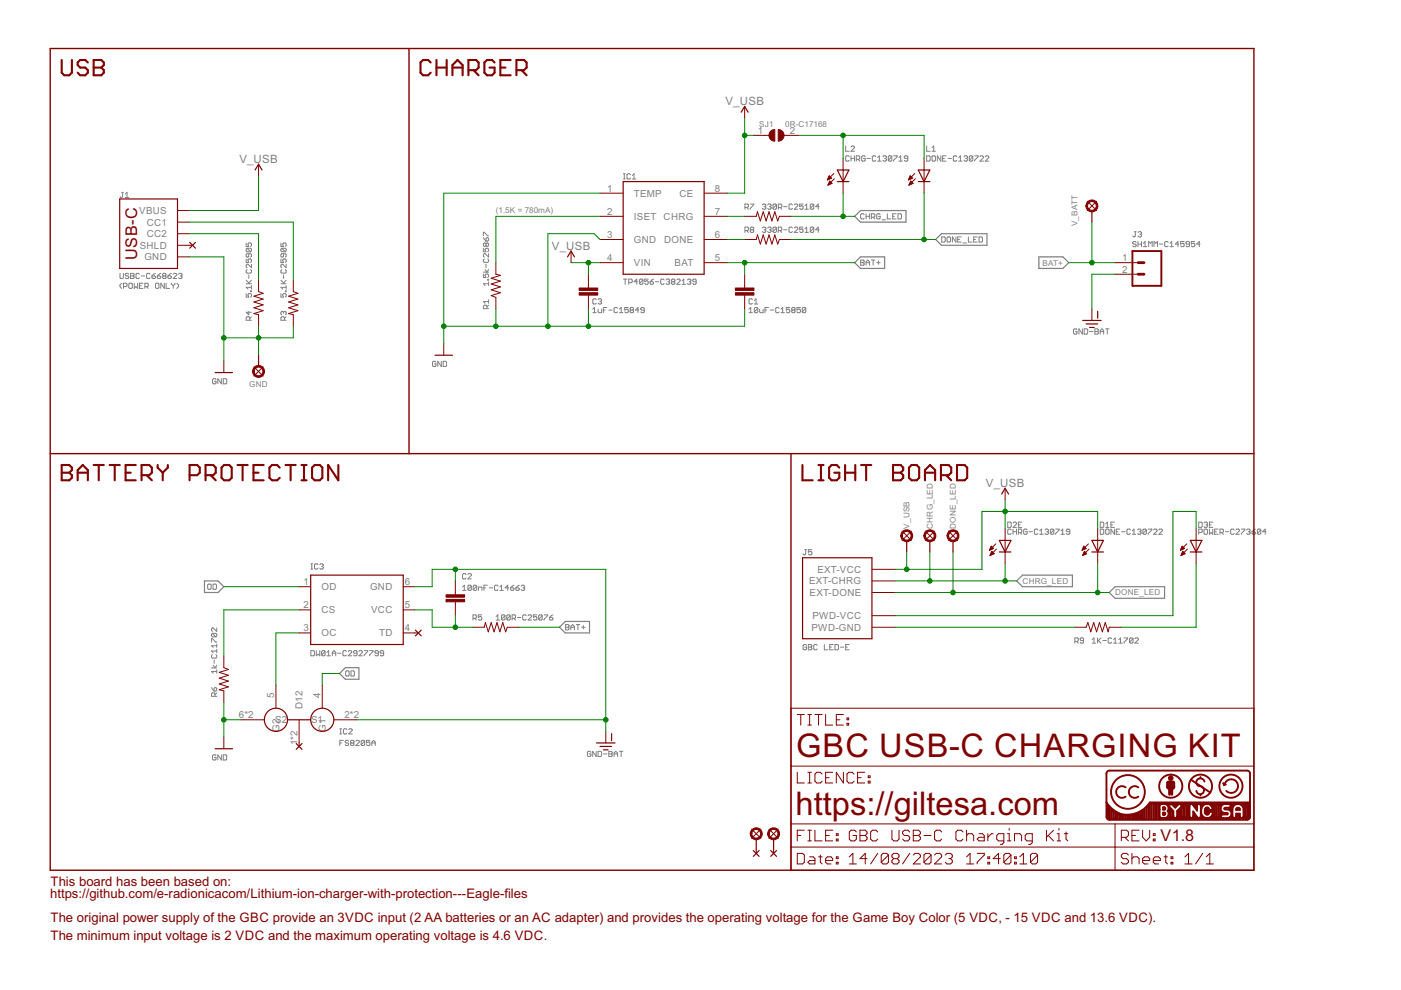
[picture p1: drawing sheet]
<svg xmlns="http://www.w3.org/2000/svg" width="297mm" height="210mm" viewBox="0 0 297 210" stroke-linecap="round" stroke-linejoin="round" font-family="sans-serif">
<g fill="none" stroke="#808080" stroke-width=".21">
<path d="M132.2 38h.3M132.2 36.9h.3M132.4 36.9v1.1M133.7 37l-.2-.1h-.4l-.2 .1v.8l.2 .2 .6-.2M134.1 38h.7M134.1 37.2l.3-.3v1.1M179.3 31v1.1h.7M180 33.2l-.1-.2h-.4l-.2 .2v.8l.2 .2h.4l.1-.2M180.4 33v1.2M180.4 33.6h.8M180.4 31.2l.2-.2h.4l.2 .2v.1l-.8 .8h.8M181.2 33v1.2"/>
<path d="M181.5 33.8h.6l.2-.2-.2-.6h-.6v1.2M181.9 33.8l.4 .4M183.4 33.2l-.2-.2h-.3l-.2 .2v.8l.2 .2h.3l.2-.2v-.4h-.4M183.8 33.6h.8M185.7 33.2l-.2-.2h-.4l-.1 .2v.8l.1 .2h.4l.2-.2M186.1 34.2h.7M186.1 33.4l.3-.4v1.2M187.2 33.2l.2-.2h.3l.2 .2-.2 .4M187.6 33.6h.1M187.7 33.6l.2 .2-.2 .4h-.3l-.2-.2M189.1 33.2l-.2-.2h-.4l-.2 .2v.8M189.1 33.2v.8l-.2 .2h-.4l-.2-.2"/>
<path d="M189.1 33.2l-.8 .8M189.5 33h.7l-.7 1.2M190.6 34.2h.7M190.6 33.4l.4-.4v1.2M192.5 33.6h-.6l-.2-.2 .2-.4h.4l.2 .2v.8l-.2 .2h-.4l-.2-.2M196.5 33h.5l.2 .2v.8l-.2 .2h-.5zM196.5 31v1.1h.7M197.6 32.1h.7M197.6 31.3l.4-.3v1.1M197.8 33h.4l.1 .2v.8l-.1 .2h-.4l-.2-.2v-.8zM199.5 33v1.2l-.8-1.2v1.2M199.9 33.6h.3"/>
<path d="M200.6 33h-.7v1.2h.7M201 33.6h.7M202.9 33.2l-.2-.2h-.4l-.2 .2v.8l.2 .2h.4l.2-.2M203.3 34.2h.7M203.3 33.4l.3-.4v1.2M204.4 33.2l.2-.2h.3l.2 .2-.2 .4M204.7 33.6h.2M204.9 33.6l.2 .2-.2 .4h-.3l-.2-.2M206.2 33.2l-.1-.2h-.4l-.2 .2v.8M206.2 33.2v.8l-.1 .2h-.4l-.2-.2M206.2 33.2l-.7 .8M206.7 33h.7l-.7 1.2"/>
<path d="M207.8 33.2l.2-.2h.3l.2 .2v.2l-.7 .8h.7M208.9 33.2l.2-.2h.4l.1 .2v.2l-.7 .8h.7M25.4 58v.9l.2 .2h.4l.2-.2v-.9M25.8 40.8h.4M26 40.8v.9l-.2 .2-.4-.2M26.6 41.1l.3-.3v1.1M26.6 41.9h.7M27.3 58.1l-.2-.1h-.3l-.2 .3 .2 .2h.3l.2 .4-.2 .2-.5-.2M27.7 58h.5l.2 .1-.2 .4 .2 .4-.2 .2h-.5zM27.7 58.5h.5M29.5 58.1l-.1-.1h-.4l-.2 .1v.8l.2 .2h.4l.1-.2M30 58.5h.7"/>
<path d="M31.8 58.1l-.2-.1h-.3l-.2 .1v.8l.2 .2h.3l.2-.2M32.2 58.5h.6l.2 .4-.2 .2h-.4l-.2-.2zM33 58l-.8 .5M33.3 58.5h.6l.2 .4-.6 .2-.2-.2zM34.1 58l-.8 .5M34.6 58.5l-.1-.2 .1-.3h.4l.2 .1-.2 .4M34.6 58.5l-.1 .2 .1 .4h.4l.2-.2-.2-.4M34.6 58.5h.4M35.6 58.5h.6l.1 .4-.5 .2-.2-.2zM36.3 58l-.7 .5M36.7 58.1l.2-.1h.4l.2 .1v.2l-.8 .8h.8M37.9 58.1l.1-.1h.4l.2 .1-.2 .4"/>
<path d="M38.2 58.5h.2M38.4 58.5l.2 .2-.2 .4h-.4l-.1-.2M52.2 51.5v.8h.5l-.1-.4 .1-.4h.4l.2 .2v.4l-.2 .2M52.2 54.9v.7h.5l-.1-.3 .1-.4h.4l.2 .2v.4l-.2 .1M52.2 59.4l.7 .8M52.4 52.6l-.2 .2v.4l.2 .2h.7M52.4 52.6h.7l.2 .2v.4l-.2 .2M52.4 57.2l-.2 .1v.4l.2 .2h.7l.2-.2v-.4l-.2-.1M52.4 52.6l.7 .8M52.7 53.8v.5l-.1 .2-.4-.2v-.3l.2-.2h.7l.2 .2v.3l-.2 .2M52.7 58.3v.7M53.3 56v.8l-.7-.8-.4 .2v.4l.2 .2"/>
<path d="M53.3 59.4l-.6 .6M59.6 51.5v.8h.5l-.2-.4 .2-.4h.4l.2 .2-.2 .6M59.6 54.9v.7h.5l-.2-.5 .2-.2h.4l.2 .2-.2 .5M59.6 59.4l.7 .8M59.8 52.6l-.2 .2v.4l.2 .2h.7M59.8 52.6h.7l.2 .2-.2 .6M59.8 57.2l-.2 .1v.4l.2 .2h.7l.2-.2v-.4l-.2-.1M59.8 52.6l.7 .8M60.1 53.8v.5l-.2 .2-.3-.2v-.3l.2-.2h.7l.2 .2v.3l-.2 .2M60.1 58.3v.7M60.7 56v.8l-.8-.8h-.1l-.2 .2v.4l.2 .2M60.7 59.4l-.6 .6"/>
<path d="M102.5 52.6v.8h.5l-.2-.6 .2-.2h.4l.2 .2v.4l-.2 .2M102.5 58.1v.7h.5l-.2-.3 .2-.4h.4l.2 .2v.4l-.2 .1M102.5 50v-.7h.2l.7 .7h.2M102.5 57.7h1.1M102.5 50.4l.5 .7M102.7 54.9l-.2 .2v.4l.2 .1h.7l.2-.1v-.4l-.2-.2M102.8 57.1l.4 .6 .4-.6M103 51.7l.2-.2 .4 .2v.4l-.2 .1-.4-.1M103 51.7l-.2-.2-.3 .2v.4l.2 .1 .3-.1M103 51.7v.4M103 56v.8M103.2 50.4l.4 .2v.3l-.2 .2h-.4v-.5z"/>
<path d="M103.4 59.2h.2v.2h-.2zM103.6 53.8v.7l-.8-.7h-.1l-.2 .2v.3l.2 .2M103.6 59.8v.7M132.2 59.2h.7M132.5 59.2v1.1M133.3 59.9h.6l.1-.2v-.3l-.1-.2h-.6v1.1M135.2 59.7h-.8l.6-.5v1.1M136.3 59.4l-.2-.2h-.3l-.2 .2v.7M136.3 59.4v.7l-.2 .2h-.3l-.2-.2M136.3 59.4l-.7 .7M137.4 59.2h-.7v.5l.4-.2 .3 .2v.4l-.2 .2h-.3l-.2-.2M137.8 59.7h.6l.2 .4-.2 .2h-.4z"/>
<path d="M138.6 59.2l-.8 .5M139 59.7h.7M140.8 59.4l-.2-.2h-.3l-.2 .2v.7l.2 .2h.3l.2-.2M141.2 59.4l.2-.2h.4l.2 .2-.2 .3M141.6 59.7h.2M141.8 59.7l.2 .2-.2 .4h-.4l-.2-.2M142.5 59.7l-.2-.2 .2-.3h.4l.2 .2-.2 .3M142.5 59.7h.4M142.5 59.7l-.2 .2 .2 .4h.4l.2-.2-.2-.4M143.5 59.4l.2-.2h.3l.2 .2-.7 .9h.7M144.6 59.5l.4-.3v1.1M145.7 59.4l.2-.2h.4l.2 .2-.2 .3"/>
<path d="M146.1 59.7h.2M146.3 59.7l.2 .2-.2 .4h-.4l-.2-.2M147.6 59.7h-.6l-.1-.2 .1-.3h.4l.2 .2v.7l-.2 .2h-.4l-.1-.2M157.9 44h.6l.2-.2v-.4l-.2-.1h-.6v1.1M157.9 48.9h.6l.2-.2v-.4l-.2-.1h-.6v1.1M158.3 44l.4 .4M158.3 48.9l.4 .4M159.1 43.3h.7v.1l-.7 .8v.2M159.3 48.7l-.2-.2 .2-.3h.3l.2 .1-.2 .4M159.3 48.7h.3M159.3 48.7l-.2 .2 .2 .4h.3l.2-.2-.2-.4M161.6 43.4l.6-.1 .2 .1-.2 .4"/>
<path d="M161.6 48.3l.2-.1h.4l.2 .1-.2 .4M162 43.8h.2M162 48.7h.2M162.2 43.8l.2 .2-.2 .4h-.4l-.2-.2M162.2 48.7l.2 .2-.2 .4h-.4l-.2-.2M162.8 43.4l.5-.1 .2 .1-.2 .4M162.8 48.3l.1-.1h.4l.2 .1-.2 .4M163.1 43.8h.2M163.1 48.7h.2M163.3 43.8l.2 .2-.2 .4h-.4l-.1-.2M163.3 48.7l.2 .2-.2 .4h-.4l-.1-.2M164.6 48.3l-.7 .8"/>
<path d="M164.6 43.4l-.2-.1h-.3l-.2 .1v.8M164.6 43.4v.8l-.2 .2h-.3l-.2-.2M164.6 48.3l-.2-.1h-.3l-.2 .1v.8M164.6 48.3v.8l-.2 .2h-.3l-.2-.2M164.6 43.4l-.7 .8M165 44h.6l.2-.2v-.4l-.2-.1h-.6v1.1M165 48.9h.6l.2-.2v-.4l-.2-.1h-.6v1.1M165.4 44l.4 .4M165.4 48.9l.4 .4M166.1 43.8h.8M166.1 48.7h.8M168 43.4l-.2-.1-.5 .1v.8l.2 .2h.3l.2-.2"/>
<path d="M168 48.3l-.2-.1h-.3l-.2 .1v.8l.2 .2h.3l.2-.2M168.4 43.4l.2-.1 .5 .1v.2l-.7 .8h.7M168.4 48.3l.2-.1h.4l.1 .1v.2l-.7 .8h.7M170.3 43.3h-.8v.5l.4-.2 .4 .2-.2 .6h-.4l-.2-.2M170.3 48.2h-.8v.5l.4-.2 .4 .2-.2 .6h-.4l-.2-.2M170.7 44.4h.7M170.7 43.6l.3-.3v1.1M170.7 48.5l.3-.3v1.1M170.7 49.3h.7M172.5 43.4l-.2-.1-.5 .1v.8M172.5 43.4v.8l-.2 .2h-.3l-.2-.2M172.5 48.3l-.2-.1h-.3l-.2 .1v.8"/>
<path d="M172.5 48.3v.8l-.2 .2h-.3l-.2-.2M172.5 43.4l-.7 .8M172.5 48.3l-.7 .8M173.7 43.8h-.8l.6-.5v1.1M173.7 48.7h-.8l.6-.5v1.1M182.5 55.1h.5l.2 .2-.2 .4 .2 .3-.2 .2h-.5zM182.5 55.7h.5M183.2 45.5l-.2-.2h-.3l-.2 .2v.7l.2 .2h.3l.2-.2M183.6 56.2v-.7l.4-.4 .4 .4v.7M183.6 45.3v1.1M183.6 45.9h.8M183.6 55.7h.8"/>
<path d="M184.4 45.3v1.1M184.7 46.1h.6l.2-.2v-.4l-.2-.2h-.6v1.1M184.7 55.1h.8M185.1 46.1l.4 .3M185.1 55.1v1.1M185.9 55.7h.7M186.2 55.3v.7M186.6 45.5l-.2-.2h-.3l-.2 .2v.7l.2 .2h.3l.2-.2v-.3h-.4M187 46.6h.7M188.1 45.3v1.1h.8M189.3 45.9h.3M190 45.3h-.7v1.1h.7"/>
<path d="M190.4 45.3h.5l.2 .2v.7l-.2 .2h-.5zM199.7 50.2h.5l.2 .2v.7l-.2 .2h-.5zM201 50.2h.3l.2 .2v.7l-.2 .2h-.3l-.2-.2v-.7zM202.7 50.2v1.1l-.8-1.1v1.1M203.1 50.8h.3M203.8 50.2h-.7v1.1h.7M204.2 51.5h.7M205.3 50.2v1.1h.8M206.4 50.8h.4M207.2 50.2h-.8v1.1h.8M207.6 50.2h.5l.2 .2v.7l-.2 .2h-.5zM240.5 49.1h.4"/>
<path d="M240.7 49.1v.9l-.2 .2-.3-.2M240.9 51.4l-.2-.2h-.4l-.1 .2 .1 .4h.4l.2 .1-.2 .4-.5-.2M241.3 51.8h.7M241.3 51.2v1.1M241.3 49.3l.5-.2 .2 .2-.2 .4M241.7 49.7h.1M241.8 49.7l.2 .1-.2 .4h-.3l-.2-.2M242 51.2v1.1M242.4 52.3h.7M242.4 51.6l.4-.4v1.1M243.5 52.3v-1.1l.4 .4 .4-.4v1.1M244.7 52.3v-1.1l.3 .4 .4-.4v1.1"/>
<path d="M245.8 51.8h.7M247.7 51.4l-.2-.2h-.4l-.2 .2v.7l.2 .2 .6-.2M248.1 52.3h.7M248.1 51.6l.3-.4v1.1M249.9 51.8h-.7l.5-.6v1.1M251.1 51.2h-.8v.6l.4-.2 .4 .2v.3l-.2 .2-.6-.2M252.2 51.8h-.6l-.1-.2 .1-.4h.4l.2 .2v.7l-.2 .2h-.4l-.1-.2M253.3 51.2h-.7v.6l.3-.2 .4 .2v.3l-.2 .2-.5-.2M254.4 51.8h-.7l.6-.6v1.1M25.8 60l-.4 .4v.4l.4 .4M26.2 60.8h.5l.2-.2v-.4l-.2-.2h-.5v1.2M27.3 60.2l.2-.2h.4l.1 .2v.8l-.1 .2h-.4l-.2-.2z"/>
<path d="M28.4 60v1.2l.4-.4 .4 .4v-1.2M29.6 60.6h.4M30.3 60h-.7v1.2h.7M30.7 60.8h.6l.1-.2v-.4l-.1-.2h-.6v1.2M31.1 60.8l.3 .4M33 60.2l.1-.2 .6 .2v.8l-.2 .2h-.4l-.1-.2zM34.8 60v1.2l-.7-1.2v1.2M35.2 60v1.2h.8M36.3 60l.4 .6M36.7 60.6v.6M37.1 60l-.4 .6M37.5 60l.3 .4v.4l-.3 .4"/>
<path d="M52.2 60.2h1.1M52.2 62.3v.7h.5l-.1-.4 .1-.3h.4l.2 .1v.4l-.2 .2M52.7 66v.8l-.5-.6h1.1M52.9 67.9v-.6l-.2-.1-.5 .1v.6h1.1M53.1 61.7h.2v.1h-.2zM53.3 60.6v.7M53.3 60.9h-1.1l.4 .4M53.3 67.2l-.4 .3M59.6 60.2h1.1M59.6 62.3v.7h.5l-.2-.6 .2-.1h.4l.2 .1-.2 .6M60.1 66.2l-.2-.2-.3 .2v.4l.2 .2M60.1 66.2l.2-.2 .4 .2-.2 .6"/>
<path d="M60.1 66.2v.2M60.3 67.9v-.6l-.2-.1-.5 .1v.6h1.1M60.5 61.7h.2v.1h-.2zM60.7 60.9h-1.1l.3 .4M60.7 60.6v.7M60.7 67.2l-.4 .3M92.4 76.8l-.2-.2h-.3l-.2 .2v.7l.2 .2h.3l.2-.2v-.3h-.3M93.6 76.6v1.1l-.8-1.1v1.1M94 76.6h.5l.2 .2v.7l-.2 .2h-.5zM103.2 65.4v-.5l-.2-.2h-.3l-.2 .2v.5h1.1M103.6 60.2h-1.1l.3 .3M103.6 63.6v.7"/>
<path d="M103.6 64.7l-.4 .4M103.6 63.9h-1.1l.3 .4M125.7 66.3h.7M125.7 65.6l.3-.4v1.1M126.4 63.5l-.2-.1h-.3l-.2 .1v.8l.2 .2h.3l.2-.2M126.8 65.6v.5l.2 .2h.6v-.7M126.8 63.5l.2-.1h.4l.2 .1-.2 .4M127.2 63.9h.2M127.4 63.9l.2 .2-.2 .4-.6-.2M127.9 65.7h.4M128.7 65.2h-.8v1.1M129.1 65.7h.7"/>
<path d="M130.9 65.4l-.2-.2h-.3l-.2 .2v.7l.2 .2 .5-.2M131.3 66.3h.8M131.3 65.6l.4-.4v1.1M133.2 65.2h-.7v.5l.3-.1 .4 .1v.4l-.2 .2h-.4l-.1-.2M133.8 65.7l-.2 .2 .2 .4 .5-.2-.2-.4M133.8 65.7l-.2-.1 .2-.4h.3l.2 .2-.2 .3M133.8 65.7h.3M135.4 65.7h-.7l.6-.5v1.1M136.6 65.7h-.6l-.2-.1 .2-.4h.4l.2 .2v.7l-.2 .2-.6-.2M144.6 60.3h.8M158.8 65.6l.4-.4v1.1M158.8 66.3h.7"/>
<path d="M159.5 63.5l-.1-.1h-.4l-.2 .1v.8l.2 .2h.4l.1-.2M159.9 64.5h.8M159.9 63.7l.4-.3v1.1M160.7 65.4v.7l-.2 .2-.6-.2M160.7 65.4l-.2-.2h-.4l-.2 .2v.7M160.7 65.4l-.8 .7M161.1 65.6v.5l.1 .2h.6v-.7M162.2 65.7h.4M162.9 65.2h-.7v1.1M163.3 65.7h.8M165.2 65.4l-.2-.2h-.4l-.1 .2v.7l.1 .2h.4l.2-.2M165.6 66.3h.7"/>
<path d="M165.6 65.6l.3-.4v1.1M167.4 65.2h-.7v.5l.4-.1 .3 .1v.4l-.1 .2-.6-.2M168 65.7l-.1 .2 .1 .4h.4l.2-.2-.2-.4M168 65.7l-.1-.1 .1-.4h.4l.2 .2-.2 .3M168 65.7h.4M169.7 65.2h-.7v.5l.3-.1 .4 .1v.4l-.2 .2-.5-.2M170.8 65.4l-.7 .7M170.8 65.4v.7l-.1 .2h-.4l-.2-.2M170.8 65.4l-.1-.2h-.4l-.2 .2v.7M228.3 69.9l-.1-.2h-.4l-.2 .2v.8l.2 .1h.4l.1-.1v-.4h-.3M229.5 69.7v1.1l-.8-1.1v1.1M229.9 69.7h.5l.2 .2v.8l-.2 .1h-.5z"/>
<path d="M231 70.3h.7M232.1 69.7h.6l.2 .2-.2 .4 .2 .4-.2 .1h-.6zM232.1 70.3h.6M233.3 70.3h.7M233.3 70.8v-.7l.3-.4 .4 .4v.7M234.4 69.7h.7M234.8 69.7v1.1M45.8 80.5l-.2-.2h-.3l-.2 .2v.7l.2 .2h.3l.2-.2v-.4h-.4M46.9 80.3v1.1l-.7-1.1v1.1M47.3 80.3h.6l.2 .2v.7l-.2 .2h-.6zM65.9 119.5h.4M66.1 119.5v1.1"/>
<path d="M67.4 119.7l-.2-.2-.5 .2v.8l.2 .1h.3l.2-.1M67.8 119.7l.2-.2h.4l.1 .2-.1 .4M170.6 116.5h.4M170.8 116.5v1l-.2 .1-.3-.1M172.1 116.5h-.7v.6l.5-.2 .2 .2v.4l-.2 .1h-.3l-.2-.1M213.7 110.7h.5l.2 .2v.7l-.2 .2h-.5zM214.4 112.4l-.2-.2h-.4l-.1 .2v.7l.1 .2 .6-.2M214.8 112.2v1.1M214.8 112.7h.7M214.8 110.9l.2-.2h.3l.2 .2v.2l-.7 .7h.7M215.5 112.2v1.1M215.9 112.9h.6l.1-.2-.1-.5h-.6v1.1"/>
<path d="M215.9 111.3h.4M216.3 112.9l.3 .4M216.6 110.7h-.7v1.1h.7M217.8 112.4l-.2-.2h-.4l-.2 .2v.7l.6 .2 .2-.2v-.4h-.4M218.2 112.7h.7M220 112.4l-.1-.2h-.4l-.2 .2v.7l.2 .2h.4l.1-.2M220.4 113.3h.8M220.4 112.5l.4-.3v1.1M221.6 112.4l.1-.2h.4l.2 .2-.2 .3M221.9 112.7h.2M222.1 112.7l.2 .2-.2 .4h-.4l-.1-.2M223.4 112.4l-.2-.2h-.3l-.2 .2v.7"/>
<path d="M223.4 112.4v.7l-.2 .2-.5-.2M223.4 112.4l-.7 .7M223.8 112.2h.8v.2l-.8 .7v.2M225 113.3h.7M225 112.5l.3-.3v1.1M226.8 112.7h-.5l-.2-.2 .2-.3h.3l.2 .2v.7l-.2 .2-.5-.2M233.3 110.7h.5l.2 .2v.7l-.2 .2h-.5zM233.3 112.2h.5l.2 .2v.7l-.2 .2h-.5zM234.4 111.1l.4-.4v1.1M234.4 111.8h.7M234.6 112.2h.4l.1 .2v.7l-.1 .2h-.4l-.2-.2v-.7zM235.5 111.3h.4"/>
<path d="M236.3 110.7h-.8v1.1h.8M236.3 112.2v1.1l-.8-1.1v1.1M236.7 112.7h.3M237.4 112.2h-.7v1.1h.7M237.8 112.7h.7M239.7 112.4l-.2-.2h-.4l-.2 .2v.7l.2 .2 .6-.2M240.1 113.3h.7M240.1 112.5l.3-.3v1.1M241.2 112.4l.2-.2h.3l.2 .2-.2 .3M241.6 112.7h.1M241.7 112.7l.2 .2-.2 .4-.5-.2M243.1 112.4l-.2-.2h-.4l-.2 .2v.7"/>
<path d="M243.1 112.4v.7l-.2 .2-.6-.2M243.1 112.4l-.8 .7M243.5 112.2h.7v.2l-.7 .7v.2M244.6 112.4l.2-.2h.3l.2 .2v.1l-.7 .8h.7M245.7 112.4l.2-.2h.4l.1 .2v.1l-.7 .8h.7M254.1 112.9h.6l.2-.2v-.3l-.2-.2h-.6v1.1M254.1 110.7h.6l.2 .2v.7l-.2 .2h-.6zM255.3 110.9l.2-.2h.3l.2 .2-.2 .4M255.5 112.2h.3l.2 .2v.7l-.2 .2-.5-.2v-.7zM255.7 111.3h.1M255.8 111.3l.2 .1-.2 .4h-.3l-.2-.2M256.4 112.2v1.1l.4-.4 .3 .4v-1.1"/>
<path d="M256.4 111.3h.4M257.1 110.7h-.7v1.1h.7M257.5 112.7h.4M258.3 112.2h-.8v1.1h.8M258.7 112.9h.5l.2-.2v-.3l-.2-.2h-.5v1.1M259 112.9l.4 .4M259.8 112.7h.7M261.7 112.4l-.2-.2h-.4l-.2 .2v.7l.2 .2 .6-.2M262 112.4l.2-.2h.4l.2 .2v.1l-.8 .8h.8M263.2 112.2h.7v.2l-.7 .7v.2M264.3 112.4l.2-.2h.4l.1 .2-.1 .3M264.7 112.7h.2"/>
<path d="M264.9 112.7l.1 .2-.1 .4-.6-.2M265.5 112.7h.5l.2 .4-.2 .2h-.4l-.1-.2zM266.2 112.2l-.7 .5M267.3 112.4l-.2-.2h-.3l-.2 .2v.7M267.3 112.4v.7l-.2 .2-.5-.2M267.3 112.4l-.7 .7M268.4 112.7h-.7l.5-.5v1.1M44 124l.2-.2 .6 .2v.8l-.2 .1h-.4l-.2-.1zM44.9 136.1v-.7h.1l.8 .7h.2M45 134.3h.8l.2 .2v.3l-.2 .2M45 138.8l-.1 .2 .1 .5h.8l.2-.2v-.3l-.2-.2M45 134.3l-.1 .2 .1 .5h.8"/>
<path d="M45 134.3l.8 .7M45.2 123.8h.5l.2 .2v.8l-.2 .1h-.5zM45.4 139.9v.8M46 133.1v.8l-.8-.8-.3 .2v.4l.1 .2M46 136.5v.8M46 137.7v.7M46 138h-1.1l.3 .4M46 136.9h-1.1l.3 .4M65.9 137.9h.6l.2 .2v.8l-.2 .1h-.6zM65.9 120.6h.4M67.1 137.9v1.1l.3-.3 .4 .3v-1.1M68.2 120.1h.2"/>
<path d="M68.4 120.1l.1 .2-.1 .3h-.4l-.2-.1M68.9 138.1v.8l-.2 .1-.5-.1M68.9 138.1l-.2-.2h-.3l-.2 .2v.8M68.9 138.1l-.7 .8M69.3 139h.7M69.3 138.3l.4-.4v1.1M70.4 139v-.7l.4-.4 .4 .4v.7M70.4 138.5h.8M71.6 138.5h.7M73.4 138.1l-.1-.2h-.4l-.2 .2v.8l.2 .1h.4l.1-.1M73.8 138.1l.2-.2h.4l.2 .2v.2l-.8 .7h.8M75.7 138.5h-.6l-.1-.2 .1-.4h.4l.2 .2v.8l-.2 .1h-.4l-.1-.1"/>
<path d="M76.1 138.1l.2-.2h.3l.2 .2v.2l-.7 .7h.7M77.2 137.9h.8v.2l-.8 .8v.1M78.4 137.9h.7l-.7 1.1M80.2 138.5h-.5l-.2-.2 .2-.4h.3l.2 .2v.8l-.2 .1-.5-.1M81.3 138.5h-.5l-.2-.2 .2-.4h.4l.1 .2v.8l-.1 .1-.6-.1M98.1 124.5l.3-.4v1.1M98.1 125.2h.7M98.8 121.8l-.2-.2h-.3l-.2 .2v.8l.2 .1h.3l.2-.1M99.2 121.8l.2-.2h.4l.1 .2v.2l-.7 .7h.7M99.9 124.3v.7l-.1 .2h-.4l-.2-.2M99.9 124.3l-.1-.2h-.4l-.2 .2v.7M99.9 124.3l-.7 .7"/>
<path d="M100.3 131.1h.5l.2-.2-.2-.5h-.5v1.1M100.6 131.1l.4 .4M101.1 124.3l-.8 .7M101.1 124.3v.7l-.2 .2-.6-.2M101.1 124.3l-.2-.2h-.4l-.2 .2v.7M101.5 125.2v-.7h.5l.2 .1v.6M102.2 130.4h-.8v.5l.4-.2 .4 .2v.4l-.2 .2-.6-.2M102.6 124.6h.4M103.3 124.1h-.7v1.1M103.7 124.6h.8M105.2 130.7l.4-.3v1.1M105.2 131.5h.7"/>
<path d="M105.6 124.3l-.2-.2h-.4l-.2 .2v.7l.2 .2h.4l.2-.2M106 125.2h.7M106 124.5l.3-.4v1.1M107.1 130.6l-.2-.2h-.4l-.2 .2v.7M107.1 130.6v.7l-.2 .2-.6-.2M107.1 130.6l-.8 .7M107.8 124.6h-.7l.6-.5v1.1M108.2 130.6l-.2-.2h-.4l-.2 .2v.7M108.2 130.6v.7l-.2 .2-.6-.2M108.2 130.6l-.8 .7M108.2 124.6h.6l.2 .4-.2 .2h-.4l-.2-.2zM108.6 131.1h.5l.2-.2-.2-.5h-.5v1.1"/>
<path d="M108.9 131.1l.4 .4M109 124.1l-.8 .5M109.4 124.6h.5l.2 .4-.5 .2-.2-.2zM109.7 130.9h.7M110.1 124.1l-.7 .5M110.5 124.3l.2-.2h.3l.2 .2-.2 .3M110.9 124.6h.1M111 124.6l.2 .2-.2 .4-.5-.2M111.6 130.6l-.2-.2h-.4l-.2 .2v.7l.2 .2 .6-.2M112 130.6l.1-.2h.4l.2 .2v.1l-.7 .8h.7M113.8 130.4h-.7v.5l.4-.2 .3 .2v.4l-.2 .2-.5-.2M115 130.6v.7l-.2 .2h-.4l-.2-.2"/>
<path d="M115 130.6l-.2-.2h-.4l-.2 .2v.7M115 130.6l-.8 .7M115.4 130.4h.7v.2l-.7 .7v.2M116.5 130.9h.5l.2 .4-.5 .2-.2-.2zM117.2 130.4l-.7 .5M119.9 132.4h.6l.1 .2-.1 .4 .1 .3-.1 .2h-.6zM119.9 133h.6M121 133h.8M121 133.5v-.7l.4-.4 .4 .4v.7M122.2 132.4h.7M122.5 132.4v1.1M123.3 133h.7"/>
<path d="M123.7 132.6v.7M171 136.8l-.2-.1h-.3l-.2 .1v.8l.2 .2h.3l.2-.2v-.4h-.4M171.4 136.7h.5l.2 .1-.2 .4 .2 .4-.2 .2h-.5zM171.4 137.2h.5M173.3 136.8l-.2-.1h-.4l-.2 .1v.8l.2 .2h.4l.2-.2M174.8 136.7v1.1h.7M175.9 137.2h.4M176.7 136.7h-.8v1.1h.8M177 136.7h.6l.2 .1v.8l-.2 .2h-.6zM178.2 137.2h.7M179.3 137.2h.4M180 136.7h-.7v1.1h.7"/>
<path d="M227.9 136h.5l.2-.2v-.4l-.2-.1h-.5v1.1M228.3 136l.3 .4M229.7 135.8h-.5l-.2-.2 .2-.3h.4l.1 .1v.8l-.1 .2h-.4l-.2-.2M231.6 135.6l.3-.3v1.1M231.6 136.4h.7M232.7 135.3v1.1M232.9 135.8l.5 .6M233.4 135.3l-.7 .7M233.8 135.8h.8M235.7 135.4l-.2-.1-.6 .1v.8l.2 .2h.4l.2-.2M236.1 136.4h.7M236.1 135.6l.4-.3v1.1"/>
<path d="M237.2 136.4h.8M237.2 135.6l.4-.3v1.1M238.3 135.3h.8v.1l-.8 .8v.2M240.2 135.4v.8l-.2 .2h-.4l-.1-.2M240.2 135.4l-.2-.1h-.4l-.1 .1v.8M240.2 135.4l-.7 .8M240.6 135.4l.2-.1 .5 .1v.2l-.7 .8h.7M44.9 141.6h1.1M44.9 145.8l.5 .7M45.2 141.1l.4 .5 .4-.5M45.6 145.8l.4 .2v.3l-.2 .2h-.4v-.5zM45.6 147.6v-.5l-.2-.2h-.4l-.1 .2v.5h1.1"/>
<path d="M46 142.4h-1.1l.3 .3M46 142v.7M46 146.9l-.4 .4M72.1 155.6h.3M72.1 154.5h.3M72.1 157.5h.3M72.2 154.5v1.1M72.8 157h-.7v1.1M73.3 142.4l.2-.2h.3l.2 .2v.8l-.2 .1-.5-.1zM73.6 154.7l-.2-.2-.6 .2v.7l.2 .2h.4l.2-.2M73.9 157.1l-.2-.1h-.3l-.2 .1 .2 .4h.3l.2 .2-.2 .4h-.3l-.2-.2M73.9 154.7l.2-.2 .6 .2v.2l-.8 .7h.8"/>
<path d="M74.4 142.2h.6l.1 .2v.8l-.1 .1h-.6zM74.5 157.5l-.2-.2 .2-.3 .6 .1-.2 .4M74.5 157.5h.4M74.5 157.5l-.2 .2 .2 .4h.4l.2-.2-.2-.4M75.4 157.1l.2-.1h.4l.2 .1v.2l-.8 .8h.8M77.3 157.1l-.2-.1-.5 .1v.8M77.3 157.1v.8l-.2 .2h-.3l-.2-.2M77.3 157.1l-.7 .8M78.4 157h-.7v.5l.4-.2 .3 .2v.4l-.1 .2h-.4l-.2-.2M78.8 157.5h.8M78.8 158.1v-.8l.4-.3 .4 .3v.8M125.3 159.5l-.2-.2h-.4l-.2 .2v.7l.2 .2h.4l.2-.2v-.3h-.4"/>
<path d="M126.4 159.3v1.1l-.7-1.1v1.1M126.8 159.3h.6l.2 .2v.7l-.2 .2h-.6zM127.9 159.9h.8M129.1 159.3h.5l.2 .2-.2 .4 .2 .3-.2 .2h-.5zM129.1 159.9h.5M130.2 159.9h.7M131.3 159.3h.8M131.7 159.3v1.1M45.8 160.2l-.2-.2-.5 .2v.8l.2 .1h.3l.2-.1v-.4h-.4M46.9 160v1.1l-.7-1.1v1.1M47.3 160h.6l.2 .2v.8l-.2 .1h-.6zM130.2 160.4v-.7l.4-.4 .3 .4v.7"/>
</g>
<path d="M181.2 45.9l1.2-1.3h9.7v2.5h-9.7zM181.2 55.7l1.2-1.2h5.2v2.4h-5.2zM198.4 50.8l1.2-1.2h9.7v2.4h-9.7zM220.3 54.5h5.1l1.2 1.2-1.2 1.2h-5.1zM43.3 123.2h2.9l1.3 1.2-1.3 1.2h-2.9zM119.8 131.8h5.2v2.4h-5.2l-1.2-1.2zM215.6 123.2l1.2-1.3h10.6v2.5h-10.6zM236.4 124.4h10.5v2.5h-10.5l-1.2-1.3zM72 142.8l1.2-1.2h2.9v2.4h-2.9z" fill="none" stroke="#808080" stroke-width=".25"/>
<g fill="none" stroke="#800000" stroke-width=".44">
<path d="M13.1 12.7v2.7l.5 .6h1.1l.5-.6v-2.7M18.6 13.3l-.5-.6h-1.1l-.5 .6v.5l.5 .5h1.1l.5 .6v.5l-.5 .6h-1.1l-.5-.6M19.9 12.7h1.6l.5 .6v.5l-.5 .5 .5 .6v.5l-.5 .6h-1.6zM19.9 14.3h1.6M91.3 13.3l-.5-.6h-1.1l-.5 .6v2.1l.5 .6h1.1l.5-.6M92.5 14.3h2.2M92.5 12.7v3.3M94.7 12.7v3.3M95.9 14.3h2.2M95.9 16v-2.2l1.1-1.1 1.1 1.1v2.2M99.3 14.9h1.6l.6-.6v-1l-.6-.6h-1.6v3.3M100.4 14.9l1.1 1.1"/>
<path d="M104.9 13.3l-.6-.6h-1l-.6 .6v2.1l.6 .6h1l.6-.6v-1.1h-1.1M106.1 14.3h1.1M108.3 12.7h-2.2v3.3h2.2M109.5 14.9h1.6l.6-.6v-1l-.6-.6h-1.6v3.3M110.6 14.9l1.1 1.1M13.1 98.6h1.6l.5 .5v.6l-.5 .5 .5 .6v.5l-.5 .5h-1.6zM19.9 98.6h2.1M20.9 98.6v3.2M23.2 98.6h2.2M24.3 98.6v3.2M28.8 98.6h-2.2v3.2h2.2M33.4 98.6v.5l1.1 1.1"/>
<path d="M35.6 98.6v.5l-1.1 1.1M47.5 98.6h1.1l.5 .5v2.2l-.5 .5h-1.1l-.5-.5v-2.2zM50.4 98.6h2.1M51.4 98.6v3.2M55.9 98.6h-2.2v3.2h2.2M59.3 99.1l-.5-.5h-1.1l-.6 .5v2.2l.6 .5h1.1l.5-.5M60.5 98.6h2.2M61.6 98.6v3.2M63.9 98.6h1.1M64.5 98.6v3.2M66.7 98.6h1.1l.5 .5v2.2l-.5 .5h-1.1l-.5-.5v-2.2zM71.7 98.6v3.2l-2.1-3.2v3.2"/>
<path d="M170.1 98.6v3.2h2.2M173.5 98.6h1.1M174.1 98.6v3.2M177.9 99.1l-.5-.5h-1.1l-.5 .5v2.2l.5 .5h1.1l.5-.5v-1.1h-1M179.2 98.6v3.2M181.3 98.6v3.2M182.6 98.6h2.1M183.6 98.6v3.2M189.3 98.6h1.7l.5 .5v.6l-.5 .5 .5 .6v.5l-.5 .5h-1.7zM193.3 98.6h1.1l.5 .5v2.2l-.5 .5h-1.1l-.6-.5v-2.2zM202.9 98.6h1.6l.6 .5v2.2l-.6 .5h-1.6zM13.1 100.2h1.6"/>
<path d="M16.5 101.8v-2.1l1-1.1 1.1 1.1v2.1M16.5 100.2h2.1M26.6 100.2h1.1M30 100.8h1.6l.6-.6v-1.1l-.6-.5h-1.6v3.2M31.1 100.8l1.1 1M34.5 100.2v1.6M40.2 100.8h1.6l.6-.6v-1.1l-.6-.5h-1.6v3.2M43.6 100.8h1.6l.5-.6v-1.1l-.5-.5h-1.6v3.2M44.7 100.8l1 1M53.7 100.2h1.1M63.9 101.8h1.1M173.5 101.8h1.1"/>
<path d="M179.2 100.2h2.1M189.3 100.2h1.7M196.1 100.2h2.2M196.1 101.8v-2.1l1.1-1.1 1.1 1.1v2.1M199.5 100.8h1.6l.6-.6v-1.1l-.6-.5h-1.6v3.2M200.6 100.8l1.1 1"/>
</g>
<path d="M10.6 10.3h255.3v174.2h-255.3zM86.7 10.3v85.9M10.6 96.2h255.3M167.7 96.2v88.3" fill="none" stroke="#800000" stroke-width=".3"/>
<g fill="none" stroke="#800000" stroke-width=".21">
<path d="M54.8 34.8v2.5M157.9 22.6v2.4M159.7 28.7h3.3M166.2 28.7h3.3M175.5 38.1h.1M175.5 38h.4M175.6 37.8h.5M175.6 39.2h.1M175.6 37.7h.7M175.6 39.1h.3M175.7 37.6h.4M175.7 39h.4"/>
<path d="M175.7 37.5h.3M175.7 38.9h.7M175.7 37.4h.2M175.7 38.8h.6M175.8 37.3l.5 .5-.9 .3zM175.8 38.7h.4M175.9 38.5h.2M175.9 38.4h.1M176.4 38.9l-.5-.5-.3 .8M176.4 38.9l-.8 .3M176.8 36.8l-1.4 1.3M176.9 37.9l-1.3 1.3"/>
<path d="M178.8 33.6v7.4M192.6 38.1h.1M192.7 38h.3M192.7 37.8h.6M192.7 39.2h.1M192.8 37.7h.6M192.8 39.1h.2M192.8 37.6h.5M192.8 39h.5M192.9 37.5h.3M192.9 38.9h.7M192.9 37.4h.2"/>
<path d="M192.9 38.8h.6M193 38.7h.4M193 37.3l.5 .5-.9 .3zM193 38.5h.3M193.1 38.4h.1M193.6 38.9l-.5-.5-.4 .8M193.6 38.9l-.9 .3M194 36.8l-1.4 1.3M194.1 37.9l-1.4 1.3M195.9 33.6v7.4M37.6 54.5h2.5M37.6 44.6h2.5"/>
<path d="M37.6 47.1h2.5M37.6 49.6h2.5M37.6 52h3.2M54.8 59.4v2.4l1 .4-2 .6 2 .6-2 .6 2 .6-2 .7 2 .6-2 .6 1 .2v2.5M62.2 59.4v2.4l1 .4-2 .6 2 .6-2 .6 2 .6-2 .7 2 .6-2 .6 1 .2v2.5M105.1 55.7v2.4l1 .3-2 .6 2 .6-2 .6 2 .6-2 .6 2 .7-2 .6 1 .4v2.4M121.1 53.2v2.5M124.8 58.1v3M127.2 41h4.9M127.2 45.9h4.9M127.2 50.8h4.9M127.2 55.7h4.9"/>
<path d="M149.3 41h4.9M149.3 45.9h4.9M149.3 50.8h4.9M149.3 55.7h4.9M157.9 45.9h2.4l.3-1 .6 1.9 .6-1.9 .6 1.9 .6-1.9 .7 1.9 .6-1.9 .6 1.9 .3-.9h2.5M157.9 50.8h2.4l.3-1 .6 2 .6-2 .6 2 .6-2 .7 2 .6-2 .6 2 .3-1h2.5M157.9 58.1v3M230.5 42.7l2 1.9M232.5 42.7l-2 1.9M236.4 55.7h4.9M236.4 58.1h4.9M47.5 76.5v2.5"/>
<path d="M53.8 77.8l2 1.9M55.8 77.8l-2 1.9M94.1 72.9v2.4M124.8 62.5v3M157.9 62.5v3M231.5 65.5v2.4M191.3 112.6l1.9 2M193.2 112.6l-1.9 2M196.2 112.6l1.9 2M198.1 112.6l-1.9 2M201.1 112.6l1.9 2M203 112.6l-1.9 2"/>
<path d="M209.8 116.6h.1M209.9 116.5h.3M209.9 116.4h.6M209.9 117.8h.1M210 116.3h.6M210 117.6h.2M210 116.1h.5M210 117.5h.5M210.1 116h.3M210.1 117.4h.6M210.1 115.9h.2M210.1 117.3h.6"/>
<path d="M210.2 115.8l.5 .5-.9 .4zM210.2 117.2h.3M210.2 117.1h.2M210.2 116.9h.1M210.3 116.9l-.4 .9M210.3 116.9l.5 .5-.9 .4M211.1 115.3l-1.3 1.4M211.3 116.4l-1.4 1.4M213.1 103.5v2.5M213.1 112.1v7.4M229.4 116.6h.2M229.5 116.5h.3"/>
<path d="M229.6 116.4h.5M229.6 117.8h.1M229.6 116.3h.7M229.6 117.6h.2M229.6 116.1h.5M229.6 117.5h.5M229.7 116h.3M229.7 117.4h.7M229.7 115.9h.2M229.7 117.3h.6M229.8 117.2h.4M229.8 117.1h.3"/>
<path d="M229.9 116.9h.1M229.9 116.9l-.3 .9M229.9 116.9l.5 .5-.8 .4M230.3 116.3l-.5-.5-.4 .9M230.3 116.3l-.9 .4M230.8 115.3l-1.4 1.4M230.9 116.4l-1.3 1.4M232.7 112.1v7.4M250.3 116.6h.1M250.4 116.5h.3M250.4 116.4h.6M250.4 117.8h.1"/>
<path d="M250.4 116.3h.7M250.4 117.6h.3M250.5 116.1h.5M250.5 117.5h.5M250.5 116h.4M250.5 117.4h.7M250.6 115.9h.2M250.6 117.3h.6M250.7 117.2h.3M250.7 115.8l.4 .5-.8 .4zM250.7 117.1h.2M250.7 116.9h.1"/>
<path d="M250.8 116.9l-.4 .9M250.8 116.9l.5 .5-.9 .4M251.6 115.3l-1.3 1.4M251.8 116.4l-1.4 1.4M253.6 112.1v7.4M47.5 139.1v2.5l.9 .3-1.9 .7 1.9 .6-1.9 .6 1.9 .6-1.9 .6 1.9 .6-1.9 .6 1 .3v2.4M63.4 124.4h2.5M63.4 134.2h2.5M63.4 129.3h2.5M85.5 124.4h2.4M85.5 134.2h3.2M85.5 129.3h2.4"/>
<path d="M96.5 123.2v2.9M96.5 127.6v2.9M100.2 133h2.5l.2-1 .6 2 .6-2 .7 2 .6-2 .6 2 .6-2 .6 2 .4-1h2.4M184.9 133h4.9M184.9 130.5h4.9M184.9 123.2h4.9M184.9 125.6h4.9M184.9 120.7h4.9M227.8 133h2.5l.4-1 .6 2 .6-2 .6 2 .6-2 .6 2 .6-2 .6 2 .3-1h2.4M47.5 156.3v2.4M51.1 152.6h4.9M58.5 145.2v5"/>
<path d="M63.4 152.6v5.7M68.3 145.2v5M70.8 152.6h4.9M128.4 155.1v2.4M167.7 150.2h98.2v34.3h-98.2zM169 151.5h1.5M169.8 151.5v2.2M171.3 151.5h.7M171.3 153.7h.7M171.7 151.5v2.2M172.8 151.5h1.5M173.5 151.5v2.2"/>
<path d="M175 151.5v2.2h1.6M177.3 152.6h.8M178.8 151.5h-1.5v2.2h1.5M179.6 152.2h.3v.4h-.3zM179.6 153.4h.3v.3h-.3zM159.4 175.8l1.9 2M161.3 175.8l-1.9 2M163 175.8l2 2M165 175.8l-2 2M167.7 174.7h98.2M167.7 179.6h98.2M167.7 162.4h98.2"/>
<path d="M169 163.7v2.3h1.5M169 177.1h.8M170.5 176h-1.5v2.3M171.3 176h.7M171.3 178.3h.7M171.3 166h.7M171.3 163.7h.7M171.7 163.7v2.3M171.7 176v2.3M172.8 176v2.3h1.5M174.3 164.1l-.4-.4h-.7l-.4 .4v1.5l.4 .4h.7l.4-.4M175 177.1h.8"/>
<path d="M175 164.9h.8M176.6 163.7h-1.6v2.3h1.6M176.6 176h-1.6v2.3h1.6M177.3 176.8h.4v.3h-.4zM177.3 177.9h.4v.4h-.4zM178.8 163.7v2.3l-1.5-2.3v2.3M181.1 164.1l-.4-.4h-.8l-.3 .4v1.5l.3 .4h.8l.4-.4M181.6 176.4l-.4-.4h-.8l-.3 .4v1.5l.3 .4h.8l.4-.4v-.8h-.8M181.8 164.9h.8M182.3 176h1.2l.3 .4v.4l-.3 .3 .3 .4v.4l-.3 .4h-1.2zM182.3 177.1h1.2M183.3 163.7h-1.5v2.3h1.5"/>
<path d="M184.1 165.6h.4v.4h-.4zM184.1 164.5h.4v.4h-.4zM186.1 176.4l-.4-.4h-.7l-.4 .4v1.5l.4 .4h.7l.4-.4M189.1 176v1.9l.4 .4h.7l.4-.4v-1.9M192.9 176.4l-.4-.4h-.8l-.3 .4v.4l.3 .3h.8l.4 .4v.4l-.4 .4h-.8l-.3-.4M193.6 176h1.2l.3 .4v.4l-.3 .3 .3 .4v.4l-.3 .4h-1.2zM193.6 177.1h1.2M195.9 177.1h1.5M199.6 176.4l-.3-.4h-.8l-.4 .4v1.5l.4 .4h.8l.3-.4M204.2 176.4l-.4-.4h-.7l-.4 .4v1.5l.4 .4h.7l.4-.4M204.9 177.1l.4-.3h.8l.3 .3v1.2M204.9 176v2.3"/>
<path d="M207.6 176.8h.7l.4 .3v1.2h-1.1l-.4-.4 .4-.4h1.1M209.4 176.8v1.5M210.6 176.8h-.4l-.8 .7M212.8 178.3h-1.1l-.4-.4v-.8l.4-.3h1.1v1.8l-.4 .4h-.3M213.6 178.3h.7M213.6 176.8h.4v1.5M214 175.6v.4M215.1 178.3v-1.5h1.1l.4 .3v1.2M218.9 178.3h-1.2l-.3-.4v-.8l.3-.3h1.2v1.8l-.4 .4h-.4M221.9 176v2.3M222.2 177.1l1.2 1.2M223.4 176l-1.5 1.5"/>
<path d="M224.1 178.3h.8M224.1 176.8h.4v1.5M224.5 175.6v.4M225.6 176.8h.8M226 176.4v1.5l.4 .4M236.4 174.7v9.8M237.7 177.5h1.2l.3-.4v-.7l-.3-.4h-1.2v2.3M238.5 177.5l.7 .8M240 177.1h.7M241.5 176h-1.5v2.3h1.5M242.3 176v1.5l.7 .8 .8-.8v-1.5M244.5 176.8h.4v.3h-.4z"/>
<path d="M244.5 177.9h.4v.4h-.4zM160.3 180.2v.8M164 180.2v.8M169 180.9h1.2l.3 .4v1.5l-.3 .4h-1.2zM171.7 181.7h.7l.4 .4v1.1h-1.1l-.4-.4 .4-.4h1.1M173.5 181.7h.8M173.9 181.3v1.5l.4 .4M175 182.4h1.6v-.3l-.4-.4h-.8l-.4 .4v.7l.4 .4h.8M177.3 182.8h.4v.4h-.4zM177.3 181.7h.4v.4h-.4zM180.1 183.2h1.5M180.1 181.7l.7-.8v2.3"/>
<path d="M183.8 182.1h-1.5l1.2-1.2v2.3M186.1 180.9l-1.5 2.3M188.4 181.3v1.5l-.4 .4h-.8l-.4-.4M188.4 181.3l-.4-.4h-.8l-.4 .4v1.5M188.4 181.3l-1.6 1.5M189.5 182.1l-.4 .3v.4l.4 .4h.7l.4-.4v-.4l-.4-.3M189.5 182.1l-.4-.4v-.4l.4-.4h.7l.4 .4v.4l-.4 .4M189.5 182.1h.7M192.9 180.9l-1.5 2.3M193.6 181.3l.4-.4h.8l.3 .4v.4l-1.5 1.5h1.5M197.4 181.3v1.5l-.4 .4h-.7l-.4-.4M197.4 181.3l-.4-.4h-.7l-.4 .4v1.5"/>
<path d="M197.4 181.3l-1.5 1.5M198.1 181.3l.4-.4h.8l.3 .4v.4l-1.5 1.5h1.5M200.4 181.3l.4-.4h.7l.4 .4v.4l-.4 .4M201.2 182.1h.3M201.5 182.1l.4 .3v.4l-.4 .4h-.7l-.4-.4M204.9 183.2h1.5M204.9 181.7l.8-.8v2.3M207.2 180.9h1.5v.4l-1.5 1.5v.4M209.4 182.8h.4v.4h-.4zM209.4 181.7h.4v.4h-.4zM212.1 182.1h-1.5l1.1-1.2v2.3M214.3 181.3v1.5l-.3 .4h-.8l-.4-.4"/>
<path d="M214.3 181.3l-.3-.4h-.8l-.4 .4v1.5M214.3 181.3l-1.5 1.5M215.1 182.8h.4v.4h-.4zM215.1 181.7h.4v.4h-.4zM216.2 183.2h1.5M216.2 181.7l.8-.8v2.3M220 181.3v1.5l-.4 .4h-.7l-.4-.4M220 181.3l-.4-.4h-.7l-.4 .4v1.5M220 181.3l-1.5 1.5M239.2 181.3l-.3-.4h-.8l-.4 .4v.4l.4 .4h.8l.3 .3v.4l-.3 .4h-.8l-.4-.4M240 182.1l.4-.4h.7l.4 .4v1.1M240 180.9v2.3"/>
<path d="M242.3 182.4h1.5v-.3l-.4-.4h-.8l-.3 .4v.7l.3 .4h.8M244.5 182.4h1.5v-.3l-.4-.4h-.7l-.4 .4v.7l.4 .4h.7M246.8 181.7h.7M247.2 181.3v1.5l.3 .4M248.3 182.8h.4v.4h-.4zM248.3 181.7h.4v.4h-.4zM251.2 183.2h1.6M251.2 181.7l.8-.8v2.3M255 180.9l-1.5 2.3M255.8 183.2h1.5M255.8 181.7l.7-.8v2.3"/>
</g>
<g fill="none" stroke="#800000" stroke-width=".25">
<path d="M54.1 36l.7-1.2 .8 1.2M132.1 38.5h17.2v19.6h-17.2zM157.1 23.8l.8-1.2 .7 1.2M177.5 38.5h2.5M177.5 36h2.5l-1.2 2.5zM194.7 38.5h2.4M194.7 36h2.4l-1.2 2.5zM25.4 42.2h12.2v14.7h-12.2zM40.2 51.4l1.2 1.2M41.4 51.4l-1.2 1.2M120.3 54.5l.8-1.3 .7 1.3M231.5 44.9v2.2"/>
<path d="M45.6 79h3.7M54.8 75.3v2.2M92.2 75.3h3.7M229.6 67.9h3.9M230.3 68.7h2.4M231 69.4h1M232.7 66v1.5M170.2 118.3h14.7v17.1h-14.7zM192.2 114.8v2.2M197.1 114.8v2.2M202.1 114.8v2.2M211.9 114.6h2.4l-1.2 2.4z"/>
<path d="M211.9 117h2.4M212.4 104.8l.7-1.3 .7 1.3M231.5 117h2.5M231.5 114.6h2.5l-1.3 2.4zM252.4 117h2.4M252.4 114.6h2.4l-1.2 2.4zM65.9 121.9h19.6v14.8h-19.6zM88.1 133.6l1.2 1.2M89.3 133.6l-1.2 1.2M45.6 158.7h3.7M61 152.6h4.9M62.8 157.6l1.2 1.3"/>
<path d="M64 157.6l-1.2 1.3M126.5 157.5h3.9M127.2 158.3h2.5M128 159h.9M129.7 155.6v1.4M160.3 178v2.2M164 178v2.2M159.7 180.3l1.3 1.3M161 180.3l-1.3 1.3M163.4 180.3l1.2 1.3M164.6 180.3l-1.2 1.3"/>
<circle cx="58.5" cy="152.6" r="2.46"/>
<circle cx="68.3" cy="152.6" r="2.46"/>
</g>
<g fill="#800000" stroke="#800000" stroke-width=".21">
<path d="M155.9 62.1h4v.5h-4z"/>
<path d="M155.9 61.1h4v.5h-4z"/>
<path d="M122.8 62.1h3.9v.5h-3.9z"/>
<path d="M122.8 61.1h3.9v.5h-3.9z"/>
<path d="M94.6 127.1h3.9v.5h-3.9z"/>
<path d="M94.6 126.1h3.9v.5h-3.9z"/>
</g>
<g fill="none" stroke="#800000" stroke-width=".4">
<path d="M240.1 53.2h6.1v7.4h-6.1zM234.6 170.1a5.4 5.4 0 0 0 9.2 0h21.2M234.8 163.5l29.8-.1 .4 .6v9.4l-.6 .4h-29.4l-.3-.2-.1-.4v-9.2zM235 171l-.2-.1v2.4l.2 .1h.1v-2.2l.4 .3-.2 .1v2h.4v-1.9l.4 .4M236.1 172.1v1.5h.3v-1.3M236.1 172.1h.1M236.4 172.5h.3v1.1h.2v-1M236.9 172.7h.4v.9h.4v-.8M237.7 173h.3v.6h.3v-.6h.4v.6h.3v-.6h.4v.6h.4v-.8h.3v.9M238.7 166.9a1.25 1.25 0 0 0-1.7 .2 1.25 1.25 0 0 0 0 1.7 1.25 1.25 0 0 0 1.7 .1M240.6 172.7v.5M241.3 166.9a1.25 1.25 0 0 0-1.6 .2 1.25 1.25 0 0 0 0 1.7 1.25 1.25 0 0 0 1.6 .1"/>
<path d="M241.6 172.3h-.1v1.1h-.4v-.8h-.2v1h-.5v-.8h.2M241.7 172.2v1.4h.4v-1.7h.2l.1 1.8M242.7 171.5v2.2h.1M243.2 171.1h-.1v2.5M243.4 170.8v2.8M244.2 170.4v3.2M244.5 170.4v3.2M244.9 170.5v3.2M245.3 170.5v3.1M245.6 170.5v3.2M245.9 173.1l.1 .3 .3 .1M245.9 170.6v3.1"/>
<path d="M246.1 170.5h18.6M246.3 170.5l-.4 .3M246.6 172.8v-.5l.4 .1v.3l-.4 .1M246.6 171.2v.5l.4-.1v-.3l-.4-.1M246.8 170.5a.89 .89 0 0 1 .8 .4 .89 .89 0 0 1-.1 1 .92 .92 0 0 1 .2 1 .92 .92 0 0 1-.8 .6M246.8 171.3v.1M246.8 171.4h.1M246.8 172.5v.2M247.5 166.9l.2 .3h1l.3-.3M247.5 166l.2-.3 1.2 .1 .1 1.1M247.5 166v.9M247.5 166.9h1.5"/>
<path d="M247.5 166.7h1.5M247.5 166.5h1.2M247.5 166h1.2M247.6 170.7h.1M247.7 170.7h.1M247.7 166.2h1M248 171.4l.5 .7v1.3l-.3-.2 .1-1.1-.4-.3v1.4M248.6 170.6a.39 .39 0 0 0-.6 0 .39 .39 0 0 0 0 .6l.8 .7v1.2M248.6 170.7l.6 .5 .6-.6a.39 .39 0 0 1 .6 0 .39 .39 0 0 1 0 .6M248.8 173.1a.4 .4 0 0 0 .4 .4 .4 .4 0 0 0 .4-.4M248.8 170.6l.4 .2 .2-.1M250 173.3v-1.5l-.2 .3v1.3"/>
<path d="M250.4 171.1l-.8 .8v1.1M251.9 170.6l-.1 2.9M251.9 170.7h-.4l.1 2.6h-.4v-2.5l-.1 .1-.4-.1 .2 .4v2.1l-.4-.1v-1.9l-.2 .3v1.7h-.2M252.2 170.6v2.8M252.6 165.4l4 2.6M253 173.1a.39 .39 0 0 1-.4 .4 .39 .39 0 0 1-.4-.4M253.2 172.6v.4l.2 .2h-.2M253.5 170.5l.1 .7-.4-.5M253.8 170.6v1.3l-1-1.4h-.4l-.2 .4M253.9 173.3l-.9-1.3v1.3M254.5 164.7v.3M254.5 168.4v.3"/>
<path d="M254.6 173l-.1 .3-.3 .1-.4-.2M254.6 170.8a.39 .39 0 0 0-.4-.3 .39 .39 0 0 0-.4 .4M254.6 170.8v2.4M254.8 173.1v.2M255 170.6l-.1 .2M255.4 165.7a.87 .87 0 0 0-1-.7 .87 .87 0 0 0-.7 1 .87 .87 0 0 0 .9 .7 .83 .83 0 0 1 .5 1.4 .83 .83 0 0 1-1.4-.4M256 170.5a1.52 1.52 0 0 0-1.4 1.3 1.52 1.52 0 0 0 1 1.6l.3 .1M256.1 170.5a1.05 1.05 0 0 1 .9 1.2h-.7v-.2a.41 .41 0 0 0-.4-.3 .41 .41 0 0 0-.4 .4 .66 .66 0 0 0-.1 .8 .66 .66 0 0 0 .8 .2l.1-.5h.8a1.15 1.15 0 0 1-1 1.4M256.1 171.4l-.5 .5 .3 .5 .2-.2-.2-.4 .1-.1a.36 .36 0 0 0 .3 .3 .36 .36 0 0 0 .4-.2l.3 .1M257.1 170.5v.3M257.1 173.1v.4M257.2 170.5v3"/>
<path d="M259.1 172.5l-.2-.1v.8h-.2v-2.5h-.4v2.6h-.3v-2.6h-.4v2.7h-.1M259.4 166.1l.5 .2-.4 .2zM259.6 166.3a1.45 1.45 0 0 1 2-.9 1.45 1.45 0 0 1 .6 2.1 1.45 1.45 0 0 1-2.2 .2M259.8 170.5a1 1 0 0 0-1 1.2 1 1 0 0 0 1.4 .7l.1 .3h-1a.4 .4 0 0 0-.4 .3 .4 .4 0 0 0 .4 .5M260.5 170.5a.39 .39 0 0 1 .4 .4 .39 .39 0 0 1-.4 .4h-.7l-.2 .3a1.06 1.06 0 0 1 1.2 .3 1.06 1.06 0 0 1 .1 1.3l-.7 .3M261.3 173.3v-1.7a1.18 1.18 0 0 1 1.2-1.1 1.18 1.18 0 0 1 1.2 1.2v1.7M261.3 173.1a.39 .39 0 0 0 .4 .4 .39 .39 0 0 0 .4-.4M261.4 170.8l-.3 .1v.6h-.5l.3 .3h.3l-.1 1.6M261.4 170.8h.1M262.1 173.1v-.6h.8v.6M262.2 171.3h.5l.2 .4h-.8zM262.3 171.4l.4 .1"/>
<path d="M262.3 172.8h.4v.6M262.4 172.8v.4M262.7 173.4h.1M262.9 173.1a.39 .39 0 0 0 .3 .4 .39 .39 0 0 0 .5-.4M263.3 170.6l1.5 .1v2.4l-.4 .2v-2.4h-.3v2.3h-.2M263.7 170.9l.1 .1v2.2M263.8 173.2h.1M264.9 170.4h-21.1v3.3M264.9 173.4l-18.9 .1"/>
<circle cx="239.1" cy="167.9" r="3.6"/>
<circle cx="248.2" cy="166.7" r="2.46"/>
<circle cx="254.5" cy="166.7" r="2.46"/>
<circle cx="261" cy="166.7" r="2.46"/>
</g>
<path d="M241.3 58.1h1.2M241.3 55.7h1.2M248 167.2v1.2M248.5 167.2v1.2" fill="none" stroke="#800000" stroke-width=".59"/>
<g fill="#800000" stroke="#800000" stroke-width=".21">
<path d="M165 27.5a1.23 1.23 0 0 1 1.2 1.2 1.23 1.23 0 0 1-1.2 1.2z" fill-rule="evenodd"/>
<path d="M163.3 27.9l.5-.4h.5v2.4a1.23 1.23 0 0 1-1.2-.7 1.23 1.23 0 0 1 .2-1.3z" fill-rule="evenodd"/>
<path d="M163.2 175.9a1.27 1.27 0 0 1 1.9 .3 1.27 1.27 0 0 1-.8 1.8 1.27 1.27 0 0 1-1.5-1.2h.3a.92 .92 0 0 1 1.3-.9 .92 .92 0 0 1 .2 1.5 .92 .92 0 0 1-1.5-.4v-.2h-.3z" fill-rule="evenodd"/>
<path d="M159.5 175.9a1.27 1.27 0 0 1 2 .3 1.27 1.27 0 0 1-.8 1.8 1.27 1.27 0 0 1-1.6-1.2h.3a.92 .92 0 0 1 1.3-.9 .92 .92 0 0 1 .2 1.5 .92 .92 0 0 1-1.5-.4v-.2h-.3z" fill-rule="evenodd"/>
<path d="M196.3 112.7a1.27 1.27 0 0 1 2 .3 1.27 1.27 0 0 1-.8 1.8 1.27 1.27 0 0 1-1.6-1.2h.3a.92 .92 0 0 1 1.3-.9 .92 .92 0 0 1 .3 1.6 .92 .92 0 0 1-1.5-.4l-.1-.3h-.3z" fill-rule="evenodd"/>
<path d="M201.2 112.7a1.27 1.27 0 0 1 2 .3 1.27 1.27 0 0 1-.8 1.8 1.27 1.27 0 0 1-1.6-1.2h.3a.92 .92 0 0 1 1.3-.9 .92 .92 0 0 1 .3 1.6 .92 .92 0 0 1-1.5-.4l-.1-.3h-.3z" fill-rule="evenodd"/>
<path d="M191.4 112.7a1.27 1.27 0 0 1 2 .3 1.27 1.27 0 0 1-.8 1.8 1.27 1.27 0 0 1-1.6-1.2h.3a.93 .93 0 0 1 1.4-.8 .93 .93 0 0 1 .1 1.6 .93 .93 0 0 1-1.5-.5v-.3h-.3z" fill-rule="evenodd"/>
<path d="M230.6 42.7a1.27 1.27 0 0 1 2 .4 1.27 1.27 0 0 1-.8 1.8 1.27 1.27 0 0 1-1.6-1.2h.4a.93 .93 0 0 1 1.4-.8 .93 .93 0 0 1 .1 1.6 .93 .93 0 0 1-1.5-.6v-.2h-.4z" fill-rule="evenodd"/>
<path d="M54 77.8a1.27 1.27 0 0 1 1.9 .3 1.27 1.27 0 0 1-.8 1.9 1.27 1.27 0 0 1-1.5-1.2h.3a.92 .92 0 0 1 1.3-.9 .92 .92 0 0 1 .2 1.5 .92 .92 0 0 1-1.5-.4v-.2h-.3z" fill-rule="evenodd"/>
<circle cx="248.2" cy="165" r=".49"/>
</g>
<g fill="none" stroke="#008000" stroke-width=".21">
<path d="M54.8 37.3v7.3h-14.7M157.9 25v16h-3.7M157.9 28.7h1.8M169.5 28.7h26.4v4.9M178.8 28.7v4.9M40.1 49.6h14.7v9.8M40.1 54.5h7.4v22M40.1 47.1h22.1v12.3M121.1 55.7h6.1M124.8 55.7v2.4M127.2 50.8l-1.2-1.2h-9.8v19.6M127.2 45.9h-22.1v9.8"/>
<path d="M127.2 41h-33.1v31.9M154.2 55.7h27M154.2 45.9h3.7M154.2 50.8h3.7M157.9 55.7v2.4M167.7 45.9h13.5M167.7 50.8h30.7M178.8 41v4.9M195.9 41v9.8M226.6 55.7h9.8M231.5 47.1v8.6M236.4 58.1h-4.9v7.4"/>
<path d="M54.8 69.2v6.1M62.2 69.2v2.4h-14.7M105.1 65.5v3.7M124.8 65.5v3.7M157.9 65.5v3.7h-63.8M192.2 117v3.7M197.1 117v6.2M202.1 117v8.6M213.1 106v6.1M213.1 119.5v3.7M232.7 112.1v-3.7h-24.5v12.3h-18.4M232.7 119.5v6.1"/>
<path d="M253.6 112.1v-3.7h-4.9v22.1h-58.9M253.6 119.5v13.5h-16M47.5 124.4h15.9M63.4 129.3h-15.9v9.8M63.4 134.2h-4.9v11M87.9 124.4h3.7v-3.7h36.8v34.4M87.9 129.3h3.7v3.7h8.6M96.5 120.7v2.5M96.5 130.5v2.5M110 133h8.6M189.8 123.2h25.8M189.8 125.6h45.4"/>
<path d="M189.8 133h38M47.5 152.6h3.6M47.5 148.9v7.4M72 142.8h-3.7v2.4M75.7 152.6h52.7"/>
</g>
<g fill="#008000" stroke="#008000" stroke-width=".21">
<circle cx="124.8" cy="69.2" r=".49"/>
<circle cx="116.2" cy="69.2" r=".49"/>
<circle cx="105.1" cy="69.2" r=".49"/>
<circle cx="94.1" cy="69.2" r=".49"/>
<circle cx="47.5" cy="152.6" r=".49"/>
<circle cx="47.5" cy="71.6" r=".49"/>
<circle cx="54.8" cy="71.6" r=".49"/>
<circle cx="124.8" cy="55.7" r=".49"/>
<circle cx="157.9" cy="28.7" r=".49"/>
<circle cx="213.1" cy="108.4" r=".49"/>
<circle cx="192.2" cy="120.7" r=".49"/>
<circle cx="178.8" cy="45.9" r=".49"/>
<circle cx="213.1" cy="123.2" r=".49"/>
<circle cx="197.1" cy="123.2" r=".49"/>
<circle cx="195.9" cy="50.8" r=".49"/>
<circle cx="232.7" cy="125.6" r=".49"/>
<circle cx="202.1" cy="125.6" r=".49"/>
<circle cx="157.9" cy="55.7" r=".49"/>
<circle cx="231.5" cy="55.7" r=".49"/>
<circle cx="96.5" cy="120.7" r=".49"/>
<circle cx="128.4" cy="152.6" r=".49"/>
<circle cx="96.5" cy="133" r=".49"/>
<circle cx="178.8" cy="28.7" r=".49"/>
</g>
<g font-size="7.7" fill="#800000">
<text x="168.8" y="160.5">GBC USB-C CHARGING KIT</text>
<text x="168.7" y="172.7">https://giltesa.com</text>
</g>
<g font-size="3.8" fill="#800000">
<text x="29.1" y="55.1" transform="rotate(-90 29.1 55.1)">USB-C</text>
<text x="246" y="178.4">V1.8</text>
</g>
<g font-size="3.1" fill="#800000">
<text x="10.6" y="190.4">https://github.com/e-radionicacom/Lithium-ion-charger-with-protection---Eagle-files</text>
<text x="10.7" y="187.9">This board has been based on:</text>
<text x="10.7" y="195.6">The original power supply of the GBC provide an 3VDC input (2 AA batteries or an AC adapter) and provides the operating voltage for the Game Boy Color (5 VDC, - 15 VDC and 13.6 VDC).</text>
<text x="10.7" y="199.2">The minimum input voltage is 2 VDC and the maximum operating voltage is 4.6 VDC.</text>
</g>
<g font-size="2.7" fill="#808080">
<text x="153.8" y="22.3">V_USB</text>
<text x="50.8" y="34.6">V_USB</text>
<text x="117" y="53">V_USB</text>
<text x="209" y="103.3">V_USB</text>
</g>
<g font-size="2.3" fill="#808080">
<text x="160.7" y="28.4">1</text>
<text x="167.4" y="28.4">2</text>
<text x="128.7" y="40.6">1</text>
<text x="134.4" y="41.7">TEMP</text>
<text x="144.1" y="41.7">CE</text>
<text x="151.6" y="40.6">8</text>
<text x="29.5" y="45.4">VBUS</text>
<text x="31.1" y="47.8">CC1</text>
<text x="128.7" y="45.5">2</text>
<text x="134.4" y="46.6">ISET CHRG</text>
<text x="151.6" y="45.5">7</text>
<text x="29.6" y="52.8">SHLD</text>
<text x="31.1" y="50.3">CC2</text>
<text x="128.7" y="50.4">3</text>
<text x="134.4" y="51.5">GND</text>
<text x="140.8" y="51.5">DONE</text>
<text x="151.6" y="50.4">6</text>
<text x="30.6" y="55.2">GND</text>
<text x="128.7" y="55.3">4</text>
<text x="134.4" y="56.4">VIN</text>
<text x="143" y="56.4">BAT</text>
<text x="151.6" y="55.3">5</text>
<text x="237.9" y="55.3">1</text>
<text x="237.9" y="57.8">2</text>
<text x="64.4" y="124">1</text>
<text x="68.2" y="125.1">OD</text>
<text x="78.5" y="125.1">GND</text>
<text x="85.8" y="124">6</text>
<text x="171.5" y="123.9">EXT-CHRG</text>
<text x="173.3" y="121.5">EXT-VCC</text>
<text x="64.4" y="129">2</text>
<text x="68.2" y="130">CS</text>
<text x="78.7" y="130">VCC</text>
<text x="85.8" y="129">5</text>
<text x="171.7" y="126.4">EXT-DONE</text>
<text x="172.3" y="131.3">PWD-VCC</text>
<text x="64.4" y="133.9">3</text>
<text x="68.2" y="134.9">OC</text>
<text x="80.4" y="135">TD</text>
<text x="85.8" y="133.9">4</text>
<text x="172" y="133.7">PWD-GND</text>
<text x="58.2" y="147.9" transform="rotate(-90 58.2 147.9)">5</text>
<text x="68" y="147.9" transform="rotate(-90 68 147.9)">4</text>
<text x="50.7" y="152.3">6*2</text>
<text x="58.3" y="153.4">S2</text>
<text x="59.2" y="155.2" transform="rotate(-90 59.2 155.2)">G2</text>
<text x="64.2" y="150.3" transform="rotate(-90 64.2 150.3)">D12</text>
<text x="65.9" y="153.3">S1</text>
<text x="69.1" y="155.2" transform="rotate(-90 69.1 155.2)">G</text>
<text x="73" y="152.3">2*2</text>
<text x="63.1" y="158" transform="rotate(-90 63.1 158)">1*2</text>
</g>
<g font-size="1.9" fill="#808080">
<text x="161" y="26.9">SJ1</text>
<text x="166.5" y="26.9">0R-C17168</text>
<text x="105.1" y="45.3">(1.5K = 780mA)</text>
<text x="228.4" y="48" transform="rotate(-90 228.4 48)">V_BATT</text>
<text x="221" y="56.3">BAT+</text>
<text x="52.9" y="82.1">GND</text>
<text x="192.9" y="112.1" transform="rotate(-90 192.9 112.1)">V_USB</text>
<text x="197.8" y="112.1" transform="rotate(-90 197.8 112.1)">CHRG_LED</text>
<text x="202.7" y="112.1" transform="rotate(-90 202.7 112.1)">DONE_LED</text>
<text x="216.8" y="123.8">CHRG_LED</text>
<text x="236.4" y="126.2">DONE_LED</text>
</g>
</svg>
